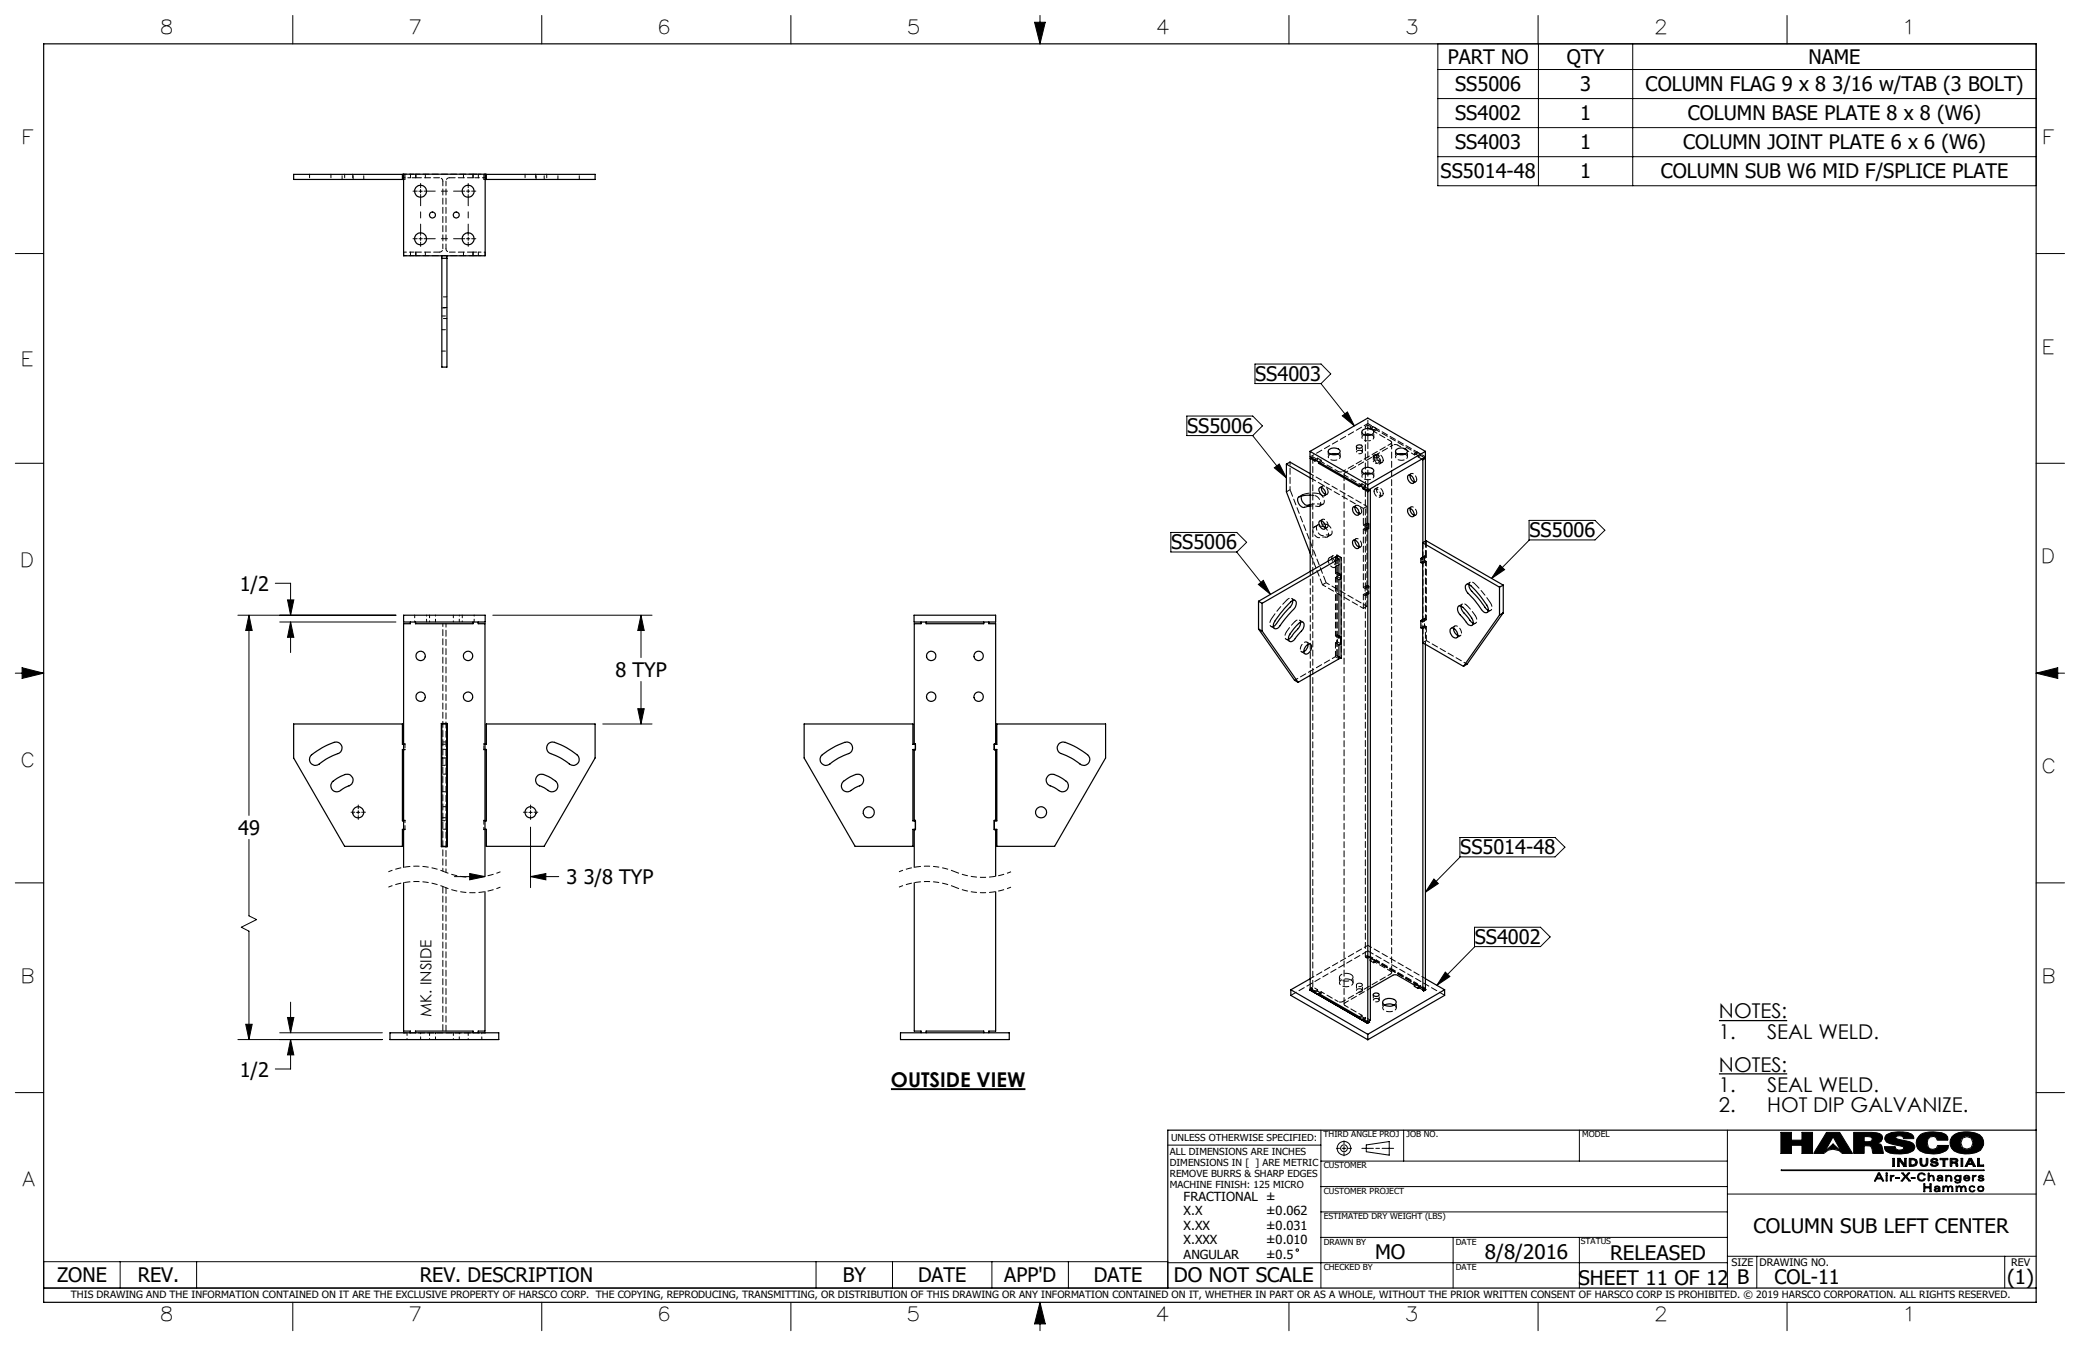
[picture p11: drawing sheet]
<svg xmlns="http://www.w3.org/2000/svg" width="432mm" height="279mm" viewBox="0 0 432 279" stroke-linecap="round" stroke-linejoin="round" font-family="sans-serif">
<g fill="none" stroke="#000" stroke-width=".21">
<path d="M60.8 3.2v5.9M112.5 3.2v5.9M164.2 3.2v5.9M214.8 4.6h2.2l-1.1 4.5zM215.9 3.2v5.9M267.6 3.2v5.9M298.5 9.1h124.2v29.5h-124.2zM298.5 14.4h124.2M319.3 3.2v5.9M319.4 9.1v29.5M338.9 9.1v29.5M371 3.2v5.9"/>
<path d="M87 39.7h.7M87.3 39.3v.7M298.5 20.5h124.2M298.5 26.5h124.2M298.5 32.5h124.2M3.2 52.6h5.9M422.7 52.6h5.9M260.5 75.6h13.7l2.1 2-2.1 2h-13.7zM274.2 79.7l7 8.7M3.2 96.2h5.9M246.4 86.4h13.7l2 2-2 2h-13.7zM260.1 90.5l7 8.7"/>
<path d="M264.5 97.1l1.1-.8 1.5 2.9zM278.7 86.3l1-.8 1.5 2.9zM422.7 96.2h5.9M243.1 110.5h13.7l2 2.1-2 2h-13.7zM256.8 114.6l6.9 8.8M311.4 117.3l.9 1-2.7 1.8zM317.4 108h13.7l2.1 2.1-2.1 2h-13.7zM317.4 112.1l-7.8 8M3.2 139.7h5.9M4.6 138.6l4.5 1.1-4.5 1.1zM49.4 127.7h32.8M51.7 127.7v41.6"/>
<path d="M51.7 127.7l.7 3.2h-1.4zM57.1 121.1h3.2v6.6M58.1 129.1h24.1M59.7 124.5h1.3l-.7 3.2zM60.3 129.1v6.4M60.3 129.1l.7 3.2h-1.3zM102.3 127.7h33.1M133.1 127.7l.6 3.2h-1.3zM133.1 127.7v8.8M261.2 121.3l1.1-.8 1.4 2.9zM422.7 139.7h5.9M422.7 139.7l4.5-1.1v2.2z"/>
<path d="M125.1 150.3h10.3M132.4 147.1h1.3l-.6 3.2zM133.1 141.5v8.8M51.7 174.2v15.9l1.6 .8-3.2 1.6 1.6 .8v22.5M74 168.6h.7M74.4 168.3v.7M109.8 168.6h.7M110.1 168.3v.7M110.1 171.7v12.6M303.1 173.8h19.7l2.1 2.1-2.1 2h-19.7zM303.1 177.9l-7.2 7.3M3.2 183.3h5.9"/>
<path d="M94.3 182h6.4M97.5 181.3l3.2 .7-3.2 .6zM110.1 182l3.2-.7v1.3zM110.1 182h5.9M297.7 182.5l.9 .9-2.7 1.8zM306.1 192.5h13.7l2 2-2 2h-13.7zM306.1 196.6l-7.8 7.9M422.7 183.3h5.9M49.4 215.8h30M51 212.6h1.4l-.7 3.2zM58.1 214.4h21.3M59.7 211.2h1.3l-.7 3.2z"/>
<path d="M60.3 208v6.4M60.3 215.8v6.1h-3.2M60.3 215.8l.7 3.2h-1.3zM300 201.8l1 .9-2.7 1.8zM3.2 226.8h5.9M242.4 237.7h31.8M274.2 234.6v32.8M277.4 238.4h.7M278.6 238.4h.8M279 236.8v.7M279 238v.8M279 239.3v.6"/>
<path d="M279.9 238.4h.7M282.7 238.4h2.4M283.6 237.7l4.8-.7v2.8l-4.8-.7zM285.6 238.4h.8M286.9 238.4h2.4M291.4 234.6v6.4M327.9 234.6v6.4M358.6 234.6v32.8M369.7 235.1h2.2v1.6h2.2v-1.6h2.2v4.3h-2.2v-1.7h-2.2v1.7h-2.2zM379.2 235.1h2.7l2.7 4.3h-2.2a2.5 2.5 0 0 0-3.8 0h-2.1zM380.5 236l1.7 3-1.7-1.5-1.7 1.5zM384.8 235.1h3.7l1.7 .2 .5 .4 .1 .6-.3 .7-.8 .3 .7 .2 .3 .4 .3 1.5h-2.2l-.2-1-.3-.5-.6-.1h-.7v1.6h-2.2z"/>
<path d="M387 235.9l1.4 .1a.51 .51 0 0 1 0 .9l-1.4 .1zM389.7 237.3h.1M391.6 235.6a6.4 6.4 0 0 1 5.3-.2l.3 .4 .1 .6h-2.1l-.1-.4a1.07 1.07 0 0 0-1.5 .1v.1a3 3 0 0 0 1.9 .6l1.6 .5 .4 .7-.3 .8a7.4 7.4 0 0 1-4.9 .6l-.8-.5-.3-.9h2.3v.4a1.01 1.01 0 0 0 1.7-.2l-.4-.3-3.1-.8-.4-.7zM398.5 235.7a5.3 5.3 0 0 1 5.5-.2l.3 .5 .1 .7h-2.2l-.3-.6-.5-.2-.7 .1-.5 .5-.1 .7 .2 1 .4 .3 .5 .1 .8-.2 .2-.6h2.3l-.1 .6a3.9 3.9 0 0 1-2.8 1.1 4.2 4.2 0 0 1-3.5-1.1 2.19 2.19 0 0 1 .4-2.7zM405.2 235.9a5.4 5.4 0 0 1 5.8-.4 2.09 2.09 0 0 1 .8 2.2l-.7 1.1a5.9 5.9 0 0 1-5.4 .1 2.08 2.08 0 0 1-.5-3zM407.4 236.3l.9-.4 .9 .4 .4 .9-.4 1-.9 .3-.9-.3-.3-1zM422.7 226.8h5.9M274.2 256.9h84.4M274.2 251.6h84.4M274.2 246.3h84.4M274.2 241h84.4M301.7 256.9v10.5"/>
<path d="M327.9 256.9v10.5M358.6 247.9h64.1M369.8 242.9h42.1v.1h-42.1zM389.9 243.5h.3l.9 1.6h-.3l-.2-.4h-1l-.2 .4h-.3zM390.1 243.7l.4 .8h-.8zM391.5 244h.3v1.1h-.3zM391.5 243.5h.3v.2h-.3zM392.4 244h.2v.2l.2-.2h.4v.2l-.5 .1-.1 .8h-.2zM392.6 244.2h.1M392.9 240.5h.4v1.6h-.4zM393.6 244.4h.7v.2h-.7zM393.9 240.5h.5l1 1.2v-1.2h.3v1.6h-.5l-.9-1.3v1.3h-.4z"/>
<path d="M394.3 240.8h.1M394.8 243.5h.3l.5 .6 .5-.6h.4l-.7 .7 .8 .9h-.3l-.7-.7-.6 .7h-.3l.7-.9zM396.3 240.5a1.61 1.61 0 0 1 1.7 .5v.3l-.1 .5-.8 .3h-.8zM396.7 240.7a.62 .62 0 0 1 .8 .2 .62 .62 0 0 1 0 .7l-.8 .2zM396.8 244.4h.7v.2h-.7zM398.3 243.7a.87 .87 0 0 1 1.4 .2l-1-.2-.3 .2-.1 .4 .2 .5 .5 .2 .4-.3h.3l-.3 .4-.4 .1-.5-.1-.4-.3-.1-.5zM398.6 240.5h.4v1l.1 .3 .3 .1 .3-.1 .2-.4v-.9h.3v.9l-.2 .5a.93 .93 0 0 1-1.4-.4zM399.4 245.7h.2v.6h1v-.6h.3v1.7h-.3v-.8h-1v.8h-.2zM400.3 243.5h.2v.7l.5-.3a.79 .79 0 0 1 .4 1.2h-.1a.87 .87 0 0 0-.3-1 .85 .85 0 0 0-.5 1h-.2zM400.5 244.2h.1M400.9 240.7l.5-.3 .7 .1 .2 .4h-.4l-.1-.2h-.3l-.3 .2 .2 .2 .8 .2 .2 .4-.1 .2-.6 .2-.7-.1-.2-.4h.3l.4 .3 .5-.1v-.2l-1-.3-.2-.2zM401.7 246.3a.67 .67 0 0 1 1 .3v.7h-.2v-.1l-.7 .2-.2-.2v-.3l.1-.2 .8-.1-.1-.2-.3-.1-.5 .2z"/>
<path d="M402.4 244.7l.7-.1-.1 .3-.2 .1h-.3zM402.5 246.8h.1M402.5 246.8l-.8 .2 .2 .2h.3l.2-.1 .1-.3M402.5 247.2h.1M402.8 240.5h1.6v.2h-.6v1.4h-.4v-1.4h-.6zM403.1 244.6h.1M403.1 244.4l-.1-.2-.3-.1-.5 .2v-.2l.6-.2 .4 .2 .1 1h-.2v-.1M403.1 244.4l-.8 .1-.2 .3 .3 .3 .3 .1 .4-.2M403.1 244.4h.1M403.1 245h.1M403.5 246.4v-.2h-.2v1.1h.2l.1-.8 .4-.2 .3 .4v.6h.2l.1-.8 .3-.2 .3 .4v.6h.2l-.1-1-.5-.1-.3 .3M403.5 246.4l.5-.3 .4 .4"/>
<path d="M403.5 246.4h.1M403.9 244h.2v.2l.4-.3 .5 .2 .2 .4v.6h-.2l-.2-.9-.2-.1-.3 .1-.2 .9h-.2zM404.1 244.2h.1M404.4 246.5h.1M404.8 240.5a1.96 1.96 0 0 1 1.6 .2l-.1 .5-.3 .1 .4 .2 .1 .6h-.4a.61 .61 0 0 0-.7-.7h-.2v.7h-.4zM405.2 240.7l.8 .1v.3l-.8 .1zM405.9 244.1l.5-.2 .5 .3v-.2h.2v1l-.2 .5-.5 .1-.5-.1-.1-.3 .8 .2 .2-.1 .1-.4-.5 .2-.5-.2-.2-.4zM406 241.3h.1M406.1 244.2l.3-.1 .4 .1 .1 .3-.1 .3-.4 .2-.3-.2-.1-.3zM406.3 246.4v-.2h-.3l.1 1.1h.2l.1-.8 .3-.2 .3 .4v.6h.2l.1-.8 .4-.2 .3 .4v.6h.2l-.2-1-.4-.1-.4 .3M406.3 246.4l.4-.3 .5 .4M406.3 246.4h.1"/>
<path d="M407.1 240.5h.4v1.6h-.4zM407.2 246.5h.1M407.9 244.1l.4-.2 .5 .2 .1 .5h-1.1l.2 .3 .3 .1 .6-.2-.1 .2-.7 .1-.4-.2v-.6zM408 244.2l.3-.1 .4 .4h-.8zM408.8 240.5h.5l.8 1.6h-.5l-.1-.4h-1l-.2 .4h-.3zM408.9 246.3l.5-.2 .4 .1 .2 .3-.8-.2-.2 .2-.1 .3 .2 .4 .3 .1 .6-.2-.2 .2-.7 .1-.3-.3zM409 240.8l.3 .7h-.6zM409.5 244h.2v.2l.5-.2v.2l-.4 .1-.1 .8h-.2zM409.7 244.2h.1M410.5 240.5h.4v1.3h.9v.3h-1.3zM410.7 246.3l.5-.1 .5 .1 .2 .5-.2 .4-.5 .2-.5-.2-.2-.4zM410.7 244.2a.74 .74 0 0 1 1.1-.1v.2l-.5-.2-.4 .2 .7 .2 .3 .3a.76 .76 0 0 1-1.1 .3l-.2-.3 .8 .2 .2-.2a.87 .87 0 0 1-.9-.6z"/>
<path d="M410.8 246.5l.4-.2 .4 .2 .1 .3-.1 .3-.4 .1-.4-.1-.1-.3zM9.1 261.9h233.3v5.5h-233.3zM24.9 261.9v5.5M40.8 261.9v5.5M60.8 270.3v5.9M112.5 270.3v5.9M164.2 270.3v5.9M169.4 261.9v5.5M185.3 261.9v5.5M205.9 261.9v5.5M215.9 270.3v5.9M215.9 270.3l1.1 4.5h-2.2z"/>
<path d="M221.8 261.9v5.5M242.4 262.1h116.2M267.6 270.3v5.9M319.3 270.3v5.9M358.6 260.8h64.1M364.7 260.8v6.6M371 270.3v5.9M416.2 260.8v6.6"/>
<circle cx="279" cy="238.4" r=".71"/>
<circle cx="279" cy="238.4" r="1.41"/>
<circle cx="269.3" cy="259.5" r=".25"/>
</g>
<g fill="none" stroke="#000" stroke-width=".25">
<path d="M9.1 9.1h413.6v261.2h-413.6zM83.5 36.2v1.1M83.8 36.2v16.9h16.9v-16.9M83.8 37.3h-22.8v-1.1h62.5v1.1h-22.8M101 36.2v1.1M91.7 53.1v23.1h1.1v-23.1M91.7 53.6h1.1M267.1 96.3v5.8l4.9 12.8M267.1 96.3l4.9 2.9M267.1 96.3l.7-.4 4.2 2.4M272 93.7v1.2l12 6.9M272 93.7l12 6.9"/>
<path d="M272 93.7l12-6.9 11.9 6.9M272 95.1l1 .6v-.3M272 95.1v23.5M272.2 95l-.2 .1M273.7 95.9v.3M273.7 96.2l8.5 4.8v-.2M274 96l-.3 .2M275.9 93.3a1.62 1.62 0 0 1 2.3 .4 1.42 1.42 0 0 1-2.5 0zM276.2 94.3l.4-.1 1.1 .1M281.7 92.5a.67 .67 0 0 1 1.1 .3 .69 .69 0 0 1-1.2-.2zM282.9 89.3a1.58 1.58 0 0 1 2.3 .3 1.43 1.43 0 0 1-2.5 .2zM282.9 97.4a1.58 1.58 0 0 1 2.3 .3 1.46 1.46 0 0 1-2.3 .4l-.2-.4z"/>
<path d="M283.2 98.3l.6-.1 .9 .1M283.2 90.2l.6-.1 .9 .1M283.4 90.2v.1M285.1 94.6a.68 .68 0 0 1 1.2 .2 .69 .69 0 0 1-1.2-.2zM289.9 93.3a1.62 1.62 0 0 1 2.3 .4 1.42 1.42 0 0 1-2.5 0zM290.2 94.3l.4-.1 1 .1M292.3 98.7a1.07 1.07 0 0 1 1.2 1.5 .75 .75 0 0 1-1.2-.6l-.1-.4zM292.7 98.6a1.46 1.46 0 0 0 .8 1.4M295.1 95.3l.3 .1M295.4 95.4l-.1 20.7-.3-.2M295.7 95l.2 .1M295.9 95.1l-.5 .3"/>
<path d="M295.9 93.7v1.2l-11.9 6.9M295.9 95.1v17.3M295.9 93.7l-11.9 6.9M270.2 103a1.55 1.55 0 0 0 1.3 1.9l.5-.2M272 102.8a3.7 3.7 0 0 0-2.6 .6 1.57 1.57 0 0 0 1.4 1.9l1.2-.2M273.9 108.2a.92 .92 0 0 1 1.3 1 .52 .52 0 0 1-.4 .7 .52 .52 0 0 1-.6-.4 1.15 1.15 0 0 1-.3-1.3zM274 101.2a1.14 1.14 0 0 1 1.2 1.4 .57 .57 0 0 1-.6 .3 .57 .57 0 0 1-.5-.5 .91 .91 0 0 1-.1-1.2zM274.3 101.2a1.48 1.48 0 0 0 .9 1.4M274.3 108.1a1.48 1.48 0 0 0 .9 1.4M277.5 115.8v-.5l.9 .5v20.9l-.4-.3M278 116l-.8-.4-15.9 9.2M278 116l-16 9.2"/>
<path d="M278 116v3.5l.3-.2M278 119.1l.3 .2M278.3 119.3v.8l-.3 .2v12.1l.3-.2M280.8 105.3a.92 .92 0 0 1 1.3 1 .51 .51 0 0 1-.3 .7 .51 .51 0 0 1-.6-.4 1.27 1.27 0 0 1-.4-1.3zM280.9 112.2a1.11 1.11 0 0 1 1.2 1.3 .57 .57 0 0 1-.6 .4 .57 .57 0 0 1-.5-.5 1.04 1.04 0 0 1-.1-1.2zM281.3 105.2v.1a1.57 1.57 0 0 0 .8 1.3M281.3 112.1a1.46 1.46 0 0 0 .8 1.5M283 101.2v.3M283 101.5l1 .6M283.2 101.3l-.2 .2M284 100.6v1.2M284 102.1v110"/>
<path d="M284.2 101.6l.3 .1M284.5 101.7l-.5 .4M284.5 101.7v110.1l-.5 .3M292.3 105.6a1.07 1.07 0 0 1 1.2 1.5 .75 .75 0 0 1-1.2-.6l-.1-.3zM292.7 105.5a1.46 1.46 0 0 0 .8 1.5M295 115.9v.9l.3 .2v12.1l-.3-.2M295.2 115.8h.1M295.2 115.7l-.2 .2M83.8 127.7h16.9v1.4h-16.9zM85.2 129.1v.4h-1.4v50.6M86.3 129.1v.4h11.9v-.4M99.3 129.1v.4h1.4v52.4"/>
<path d="M189.8 127.7h16.9v1.4h-16.9zM191.2 129.1v.4h-1.4v25M192.3 129.1v.4h11.9v-.4M205.3 129.1v.4h1.4v25M261.3 130.6l.7 .4M261.3 124.8v5.8M261.3 124.8l.7 .4M261.3 130.6l7.4 10.6 .8 .4M262 125.2v5.8M262 131l7.5 10.6M267.5 125.4l.5-.5a.63 .63 0 0 1 .9-.3 .63 .63 0 0 1 .2 1l-.4 .8-2.6 3a1.49 1.49 0 0 1-1.4 1.1 1.06 1.06 0 0 1 0-1.6l1.1-1.6zM268.4 124.6a2.09 2.09 0 0 1-1 1.8l-2.7 3.4-.4 .2"/>
<path d="M269.6 129.4a.63 .63 0 0 1 .9-.2 .63 .63 0 0 1 .2 .9l-.3 .6-1.2 1.4a1.25 1.25 0 0 1-1.6 1 1.75 1.75 0 0 1 .6-2.1zM270 129.2a3.2 3.2 0 0 1-1.4 2.3l-.6 .8-.5 .4M271.4 133.8a.59 .59 0 0 1 .8 .1 .59 .59 0 0 1 0 .8 1.06 1.06 0 0 1-1.4 .9 1.5 1.5 0 0 1 .6-1.8zM271.5 133.8a1.89 1.89 0 0 1-.8 1.5M278 132l.3 .2M278.3 132.2v1.5l-.3 .2v2.9l-8.5 4.8M295 128.9v1.4l.3 .2 .1 75M295.2 128.8h.1M295.2 128.7l-.2 .2M295.3 133.4l8.5 4.9M295.9 133.7v71.5l-.5 .3M301.1 130.5a.88 .88 0 0 1 1.3 .6 .74 .74 0 0 1 .3 .8 .74 .74 0 0 1-.7 .5 1.57 1.57 0 0 1-.9-1.9z"/>
<path d="M301.8 130.4a1.71 1.71 0 0 0 .8 1.5M302.7 125.9a.88 .88 0 0 1 1.3 .4l.9 1.1a2.12 2.12 0 0 1 .8 2.3 1.05 1.05 0 0 1-1.4-.7l-.6-.8a1.96 1.96 0 0 1-1-2.3zM303.3 125.8a2.99 2.99 0 0 0 1.3 2.2l.8 1.1 .4 .3M304.3 121.4l.6-.1a14.7 14.7 0 0 1 4.1 5.1 .61 .61 0 0 1-.4 .8 .61 .61 0 0 1-.8-.3l-2.3-3a2.96 2.96 0 0 1-1.3-2.1zM304.9 121.3a2.79 2.79 0 0 0 1.4 2.2l2.1 2.8 .6 .4M311.3 121.9v5.8M311.3 127.7l-7.5 10.6M312.1 127.2l-.8 .5M312.1 121.5l-.8 .4M312.1 121.5v5.7M312.1 121.5l-16-9.2-.8 .4 16 9.2M312.1 127.2l-7.5 10.7-.8 .4"/>
<path d="M64.5 156.8a13.6 13.6 0 0 1 5.3-2.8 1.23 1.23 0 0 1 1.2 1.1 1.23 1.23 0 0 1-.8 1.3 15.9 15.9 0 0 0-4.3 2.4 1.25 1.25 0 0 1-1.4-.5 1.25 1.25 0 0 1 0-1.5zM83.8 154.5h-.3v-4.2h-22.5v7l10.5 18.4h12v-3.5h.3M83.8 155.6h-.3v14.8h.3M91.6 150.2h1.3v25.6h-1.3zM91.7 150.3h1.1v25.4h-1.1zM91.7 157.3h1.1M100.7 154.5h.3v-4.2h22.5v7l-10.5 18.4h-12v-3.5h-.3M100.7 155.6h.3v14.8h-.3M113.8 154.4l.6-.3a10.6 10.6 0 0 1 5.4 2.6 1.29 1.29 0 0 1-.1 1.9 1.29 1.29 0 0 1-1.9-.3 13.7 13.7 0 0 0-3.7-1.9 1.25 1.25 0 0 1-.3-2zM170.5 156.8a13.6 13.6 0 0 1 5.3-2.8 1.24 1.24 0 0 1 1.2 1.1 1.24 1.24 0 0 1-.8 1.3 16.9 16.9 0 0 0-4.4 2.4 1.24 1.24 0 0 1-1.3-.5 1.24 1.24 0 0 1 0-1.5zM189.8 154.4h.2v1.2h-.2M189.8 155.6v14.8"/>
<path d="M190 154.5h-.5v-4.2h-22.6v7l10.6 18.4h12v-3.5h.5M190 155.6h-.5v14.8h.5M206.4 154.5h.5v-4.2h22.6v7l-10.6 18.4h-12v-3.5h-.5M206.4 155.6h.5v14.8h-.5M206.7 154.4h-.3v1.2h.3M206.7 155.6v14.8M219.9 154.4l.6-.3a10.3 10.3 0 0 1 4.7 2.2 1.34 1.34 0 0 1 1 1 1.34 1.34 0 0 1-.5 1.3 1.46 1.46 0 0 1-1.9-.3 13.7 13.7 0 0 0-3.7-1.9 1.27 1.27 0 0 1-.2-2zM272 140.2v65l1 .5v.4l.7 .4M69 162.3l1-.8a3.7 3.7 0 0 1 2.6-.7 1.33 1.33 0 0 1 .6 1.5 1.33 1.33 0 0 1-1.2 1l-.7 .4a1.66 1.66 0 0 1-2.3 .3 1.29 1.29 0 0 1 0-1.7zM111.5 161.1a1.53 1.53 0 0 1 2-.1l.3 .2a3.5 3.5 0 0 1 2 1.7 1.25 1.25 0 0 1-.7 1.4 1.25 1.25 0 0 1-1.5-.4l-.6-.4a2.15 2.15 0 0 1-1.8-1.4l.1-.7zM175.1 162.2l.9-.7a3.5 3.5 0 0 1 2.5-.7 1.32 1.32 0 0 1 .8 1.5 1.32 1.32 0 0 1-1.3 1l-.7 .4a1.66 1.66 0 0 1-2.3 .3 1.25 1.25 0 0 1 .1-1.8zM189.8 170.3h.2v1.9h-.2"/>
<path d="M189.8 172.2v7.9M206.7 172.2v9.7M206.7 170.3h-.3v1.9h.3M217.6 161.1a1.53 1.53 0 0 1 1.9-.1l.3 .2a4.2 4.2 0 0 1 1.9 1.5 1.29 1.29 0 0 1-.7 1.6 1.29 1.29 0 0 1-1.6-.5l-.7-.4a1.71 1.71 0 0 1-1.5-1.5zM83.8 183.2v30.8h1.4v.4M100.7 185.1v28.9h-1.4v.4M189.8 183.2v30.8h1.4v.4M206.7 185.1v28.9h-1.4v.4M81 214.4h22.5v1.4h-22.5zM86.3 214.4v-.4h11.9v.4M186.9 214.4h22.6v1.4h-22.6zM192.3 214.4v-.4h11.9v.4"/>
<path d="M268 205.5l16 9.2M268 205.5v1.1l16 9.2M271.9 205.5l.3-.2-.3 .2 12 6.9 .4-.2M272 203.2l-4 2.3M272 205.5h.1M272 205.5l11.9 6.9M272.3 205.4l-.3 .1M273.7 206.5v-.3l8.5 4.9v.2l.8 .5M274 206.3l-.3 .2M283 211.8v-.3l1 .6M283.2 211.7l-.2 .1M284 214.7v1.1"/>
<path d="M284.3 212.1v.1M284.3 212.1l-.4 .3M284.3 212.2l-.4 .2M284.3 212.2h.1M284.5 205.1l4.7-2.7 .4-.1 .4 .1 3.6 2.1v.3l.8 .4M285.1 206.4a.67 .67 0 0 1 .6-.3 .67 .67 0 0 1 .6 .5 .68 .68 0 0 1-.7 .3 .68 .68 0 0 1-.5-.5zM287.2 207.7a1.84 1.84 0 0 1 2.6 .3 1.36 1.36 0 0 1-1.9 .8 .74 .74 0 0 1-.7-.3 .74 .74 0 0 1 0-.8zM287.4 208.6h.1a2.16 2.16 0 0 1 1.9 0M294.4 205.2v-.3l1 .6M294.6 205l-.2 .2M295.7 205.3l.2 .1M295.9 205.4l-.4 .2 .5-.2-.3-.1 .2 .2"/>
<path d="M295.9 205.4l-.4 .3M295.9 203.2l4 2.3M299.9 205.5l-15.9 9.2M299.9 205.5v1.1l-15.9 9.2M422.7 234.6h-180.3v32.8M9.1 267.4h413.6"/>
<circle cx="87.3" cy="39.7" r="1.23"/>
<circle cx="97.2" cy="39.7" r="1.23"/>
<circle cx="87.3" cy="49.6" r="1.23"/>
<circle cx="89.8" cy="44.6" r=".61"/>
<circle cx="94.7" cy="44.6" r=".61"/>
<circle cx="97.2" cy="49.6" r="1.23"/>
<circle cx="87.3" cy="136.2" r=".98"/>
<circle cx="97.1" cy="136.2" r=".98"/>
<circle cx="193.3" cy="136.2" r=".98"/>
<circle cx="203.2" cy="136.2" r=".98"/>
<circle cx="87.3" cy="144.6" r=".98"/>
<circle cx="97.1" cy="144.6" r=".98"/>
<circle cx="193.3" cy="144.6" r=".98"/>
<circle cx="203.2" cy="144.6" r=".98"/>
<circle cx="74.4" cy="168.6" r="1.16"/>
<circle cx="110.1" cy="168.6" r="1.16"/>
<circle cx="180.3" cy="168.6" r="1.16"/>
<circle cx="216.1" cy="168.6" r="1.15"/>
</g>
<path d="M215.9 270.3l-1.1 4.5h2.2zM214.8 4.6h2.2l-1.1 4.5zM4.6 138.6l4.5 1.1-4.5 1.1zM422.7 139.7l4.5-1.1v2.2zM369.7 235.1v4.3h2.2v-1.7h2.2v1.7h2.2v-4.3h-2.2v1.6h-2.2v-1.6zM387 235.9l1.4 .1 .3 .6-.5 .4h-1.2zM384.8 235.1v4.3h2.2v-1.6l1.4 .1 .4 1.5h2.2l-.4-1.7-.4-.3-.5-.1a1.15 1.15 0 0 0 1.1-1.2 1.41 1.41 0 0 0-1.7-1zM391.6 235.6a1.12 1.12 0 0 0-.2 1.2 1.12 1.12 0 0 0 1.1 .7l1.8 .3a.72 .72 0 0 1 .9 .5 1.03 1.03 0 0 1-1.7-.1v-.2h-2.3a1.46 1.46 0 0 0 1.7 1.5 7.2 7.2 0 0 0 4.2-.6 1.1 1.1 0 0 0 .3-1.2 1.1 1.1 0 0 0-1-.7l-2.1-.5a.58 .58 0 0 1-.7-.5l.4-.2h.6l.5 .2 .1 .4h2.1v-.2a1.62 1.62 0 0 0-1.8-1.2 6.2 6.2 0 0 0-3.9 .6zM398.3 235.9a2.19 2.19 0 0 0-.3 2.3 2.19 2.19 0 0 0 2 1.2 4.7 4.7 0 0 0 4.3-.9l.2-.7h-2.3a1.07 1.07 0 0 1-1.7 .6 1.38 1.38 0 0 1-.4-1.6 1.38 1.38 0 0 1 1.5-.9l.4 .3 .2 .5h2.2v-.5a1.37 1.37 0 0 0-1.6-1.1 6 6 0 0 0-4.3 .6zM407 237.2a1.3 1.3 0 0 1 2.6 0 1.3 1.3 0 0 1-2.6 0zM405.5 235.7a2.15 2.15 0 0 0-.6 2.3 2.15 2.15 0 0 0 2 1.4 5.7 5.7 0 0 0 4.4-.7 2.15 2.15 0 0 0 .3-2.3 2.15 2.15 0 0 0-1.8-1.3l-1.2-.2a4.6 4.6 0 0 0-3.1 .8zM379.2 235.1l-2.7 4.3h2.1a2.5 2.5 0 0 1 3.8 0h2.2l-2.7-4.3zM380.5 236l1.7 3-1.7-1.5-1.7 1.5zM392.9 240.5v1.6h.4v-1.6zM393.9 240.5v1.6h.4v-1.3l.9 1.3h.5v-1.6h-.3v1.2l-1-1.2zM396.7 240.7h.5l.4 .2 .1 .5-.3 .4h-.7zM396.3 240.5v1.6h.9a.83 .83 0 0 0 .8-.9 .83 .83 0 0 0-.9-.7zM398.6 240.5v1.1a.86 .86 0 0 0 .9 .5 .86 .86 0 0 0 .7-.7v-.9h-.3l-.1 1.2-.3 .2-.4-.1-.1-1.3zM400.9 240.7l-.1 .1a.53 .53 0 0 0 .6 .6l.4 .1a.27 .27 0 0 1 .1 .4 .27 .27 0 0 1-.4 0l-.4-.3h-.3a.86 .86 0 0 0 .8 .5 .86 .86 0 0 0 .8-.6l-.3-.3-.7-.1a.29 .29 0 0 1 0-.5 .29 .29 0 0 1 .4 .2l.1 .1h.4a.84 .84 0 0 0-1.4-.2zM402.8 240.5v.2h.6v1.4h.4v-1.4h.6v-.2zM405.2 240.7l.8 .1a.25 .25 0 0 1 0 .3 .25 .25 0 0 1-.3 .1h-.5zM404.8 240.5v1.6h.4v-.7l.7 .1 .2 .6h.4l-.1-.6-.4-.2 .4-.2v-.4l-.5-.2zM407.1 240.5v1.6h.4v-1.6zM409 240.8l.3 .7h-.6zM408.8 240.5l-.8 1.6h.3l.2-.4h1l.1 .4h.5l-.8-1.6zM410.5 240.5v1.6h1.3v-.3h-.9v-1.3zM390.1 243.7l.4 .8h-.8zM389.9 243.5l-.8 1.6h.3l.2-.4h1l.2 .4h.3l-.9-1.6zM391.5 243.5v.2h.3v-.2zM369.8 242.9v.1h42.1v-.1zM391.5 244v1.1h.3v-1.1zM392.4 244v1.1h.2l.1-.7 .5-.2v-.2h-.3l-.3 .2v-.2zM393.6 244.4v.2h.7v-.2zM394.8 243.5l.6 .7-.7 .9h.3l.6-.7 .7 .7h.3l-.8-.9 .7-.7h-.4l-.5 .6-.5-.6zM396.8 244.4v.2h.7v-.2zM398.3 243.6l-.3 .8a.87 .87 0 0 0 .7 .8 .87 .87 0 0 0 1-.5h-.3l-.2 .3h-.3a.67 .67 0 0 1-.6-.9 .67 .67 0 0 1 1.1-.2h.3a.86 .86 0 0 0-1.4-.3zM400.3 243.5v1.6h.2v-.7l.4-.3 .4 .2v.8h.2v-.9l-.6-.3-.4 .3v-.7zM402.4 244.7l.3-.1a.23 .23 0 0 1 .4 .1 .23 .23 0 0 1-.2 .3h-.3a.22 .22 0 0 1-.2-.1 .22 .22 0 0 1 0-.2zM402.3 244.1l-.1 .2 .3-.2 .4 .1a.2 .2 0 0 1 .1 .3 .2 .2 0 0 1-.3-.1l-.5 .1-.1 .5 .3 .2 .7-.2v.1h.2l-.1-1-.3-.2zM403.9 244v1.1h.2v-.6l.3-.4 .5 .1 .1 .9h.2l-.1-1-.6-.2-.4 .3v-.2zM406 244.1l-.1 .1a.6 .6 0 0 0 .1 .8 .6 .6 0 0 0 .9-.1l-.1 .4-.2 .1h-.4l-.2-.2-.2 .1 .4 .3 .8-.2 .1-.3v-1.1h-.2v.2a.7 .7 0 0 0-.9-.1zM406 244.5a.45 .45 0 0 1 .9 0 .45 .45 0 0 1-.9 0zM408 244.2l.5-.1 .2 .4h-.8zM407.8 244.1l-.2 .6a.67 .67 0 0 0 .6 .5 .67 .67 0 0 0 .7-.4l-.8 .2-.3-.4h1.1a.67 .67 0 0 0-.4-.6 .67 .67 0 0 0-.7 .1zM409.5 244v1.1h.2v-.7l.5-.2v-.2h-.3l-.2 .2v-.2zM410.8 244.1a.38 .38 0 0 0 0 .4 .38 .38 0 0 0 .4 .2h.2a.21 .21 0 0 1 .2 .3 .21 .21 0 0 1-.4 0l-.6-.2 .2 .3 .5 .1a.37 .37 0 0 0 .5-.2 .37 .37 0 0 0-.2-.5l-.4-.1a.21 .21 0 0 1-.2-.3 .21 .21 0 0 1 .3 0l.5 .2-.4-.4zM399.4 245.7v1.7h.2v-.8h1v.8h.3v-1.7h-.3v.6h-1v-.6zM401.8 246.9l.4-.1a.24 .24 0 0 1 .3 .3 .24 .24 0 0 1-.4 .1l-.3-.1zM401.7 246.3l-.1 .2 .5-.2 .3 .1a.23 .23 0 0 1 0 .3 .23 .23 0 0 1-.3 0 .41 .41 0 0 0-.6 .4 .41 .41 0 0 0 .7 .3l.3-.2v.1h.2v-.9l-.3-.2zM409 246.2l-.2 .3v.5l.4 .4h.6l.2-.3-.5 .2-.3-.1-.3-.3 .1-.4 .5-.2 .5 .2a.62 .62 0 0 0-1-.3zM410.7 246.7a.5 .5 0 0 1 1 0 .5 .5 0 0 1-1 0zM410.5 246.8a.65 .65 0 0 0 1.3 0 .65 .65 0 0 0-1.3 0zM403.3 246.2h.2v.2l.5-.3 .4 .4 .4-.3h.4l.2 .3v.8h-.2v-.8l-.2-.2-.5 .3v.7h-.2v-.7l-.3-.3-.4 .2-.1 .8h-.2zM406 246.2h.3v.2l.5-.3 .4 .4 .3-.3h.5l.2 .4v.7h-.2v-.7l-.3-.3-.4 .2-.1 .8h-.2v-.7l-.3-.3-.4 .3v.7h-.2z" fill-rule="evenodd" fill="#000"/>
<path d="M185 226.1h27.9" fill="none" stroke="#000" stroke-width=".4"/>
<path d="M356.8 211.9h14.2M356.8 222.9h14.2" fill="none" stroke="#000" stroke-width=".26"/>
<path d="M92.3 184.1a15.1 15.1 0 0 0-11.7 0M92.3 181a15.1 15.1 0 0 0-11.7 0M103.9 184.1a15.1 15.1 0 0 1-11.6 0M103.9 181a15.1 15.1 0 0 1-11.6 0M198.3 184.1a15.1 15.1 0 0 0-11.7 0M198.3 181a15.1 15.1 0 0 0-11.7 0M209.9 184.1a15.1 15.1 0 0 1-11.6 0M209.9 181a15.1 15.1 0 0 1-11.6 0" fill="none" stroke="#000" stroke-width=".21" stroke-dasharray="1.3 .6" stroke-dashoffset=".4" stroke-linecap="butt"/>
<g fill="none" stroke="#000" stroke-width=".21" stroke-dasharray="15.2 1.3 1.3 1.3">
<path d="M86.6 39.7h-.9M87.3 39v-.9M97.2 39.7h.4M97.2 39.7v-.4M97.2 39.7h-.4M97.2 39.7v.3M97.2 39v-.9M97.9 39.7h.9M86.6 49.6h-.9M87.3 49.6h.4M87.3 49.6v-.4M87.3 49.6h-.3"/>
<path d="M87.3 49.6v.3M87.3 50.3v.8M97.2 49.6h.4M97.2 49.6v-.4M97.2 49.6h-.4M97.2 49.6v.3M97.2 50.3v.8M97.9 49.6h.9M73.7 168.6h-.8M74.4 167.9v-.8M74.4 169.3v.8M75.1 168.6h.8"/>
<path d="M109.4 168.6h-.8M110.1 167.9v-.8M110.1 169.3v.8M110.9 168.6h.7"/>
</g>
<path d="M88 39.7h8.5M87.3 40.4v8.4M88 49.6h8.5M97.2 40.4v8.4" fill="none" stroke="#000" stroke-width=".21" stroke-dasharray="15.2 1.3 1.3 1.3" stroke-dashoffset="12.9"/>
<path d="M51.7 127.7l.7 3.2h-1.4zM51 212.6h1.4l-.7 3.2zM110.1 182l3.2-.7v1.3zM97.5 181.3l3.2 .7-3.2 .6zM132.4 147.1h1.3l-.6 3.2zM133.1 127.7l.6 3.2h-1.3zM60.3 129.1l.7 3.2h-1.3zM59.7 124.5h1.3l-.7 3.2zM59.7 211.2h1.3l-.7 3.2zM60.3 215.8l.7 3.2h-1.3zM278.7 86.3l1-.8 1.5 2.9zM264.5 97.1l1.1-.8 1.5 2.9zM261.2 121.3l1.1-.8 1.4 2.9zM311.4 117.3l.9 1-2.7 1.8zM300 201.8l1 .9-2.7 1.8zM297.7 182.5l.9 .9-2.7 1.8z" fill="#000"/>
<g fill="none" stroke="#000" stroke-width=".21" stroke-dasharray="1.3 .6" stroke-dashoffset=".5">
<path d="M64.3 36.2v1M68.7 36.2v1M71 37.2v-1M71.5 36.2v1M73.2 36.2v1M73.3 37.2v-1M75.5 37.2v-1M85.2 36.2h1.1M86.3 36.9h-1.1M98.2 36.2h1.1M99.3 36.9h-1.1M109 36.2v1"/>
<path d="M111.2 36.2v1M111.3 37.2v-1M113 37.2v-1M113.5 36.2v1M115.8 37.2v-1M120.3 37.2v-1M85.2 52.3h1.1M85.2 53.1h1.1M98.2 53.1h1.1M98.2 52.3h1.1M91.7 65.6h1.1M91.7 72.9h1.1"/>
<path d="M91.7 68.4h1.1M91.7 63.9h1.1M92.8 66.1h-1.1M92.8 63.8h-1.1M92.8 61.6h-1.1M272 98.3l11.8 6.8M274.3 95.8l3.5 2.1M277.8 97.9l.5 .1 .5-.1M279.2 98.7l3.5 2M285.7 89.2l8.5 4.9M288.7 91.6l-3.5-2.1M290.1 92.4l-.4-.1-.5 .1"/>
<path d="M293.7 94.4l-3.6-2M272 102.8l1 .1M278.4 115.7l-.8-.5M283.6 109v1M284.1 108.7v1M295.2 116.7v-.9M295.7 116.4v-1M92.6 129.4v51.7M264.4 130a.6 .6 0 0 1-.7-.2 .6 .6 0 0 1 0-.7l.2-.6M267.5 132.7a.6 .6 0 0 1-.7-.2 .6 .6 0 0 1 0-.7l.3-.6M277.2 136.3l-8.4 4.9M283 126.3l-8.5-4.9"/>
<path d="M283.8 125.9l-8.5-4.9M296.1 133l8.5 4.9M305.8 129.3a.6 .6 0 0 0 .8-.1 .6 .6 0 0 0 0-.8l-.3-.6M309 126.7a.6 .6 0 0 0 .7-.2 .6 .6 0 0 0 0-.7l-.3-.7M84.1 154.5v1M91.7 154.5h1.1M91.7 158.9h1.1M92.8 155.5h-1.1M92.8 154h-1.1M100.4 155.5v-1M91.7 170.4h1.1M91.7 164.3h1.1"/>
<path d="M91.7 169.7h1.1M92.8 172.1h-1.1M92.8 160.7h-1.1M92.8 167.5h-1.1M284 198.6l11.9 6.8M285.2 199.6l3.5 2M277.8 207.9l-3.5-2M278.8 207.9l-.5 .1-.5-.1M279.2 208.2l5.3-3.1M282.7 210.8l-3.5-2.1M294.2 204.2l-8.5-4.9M295.7 205.3l-11.7-6.8"/>
</g>
<g fill="none" stroke="#000" stroke-width=".21" stroke-dasharray="1.3 .6" stroke-dashoffset=".7">
<path d="M83.8 36.2h1.4M85.2 36.9h-1.4M99.3 36.2h1.4M100.7 36.9h-1.4M83.8 53.1h1.4M83.8 52.3h1.4M99.3 53.1h1.4M99.3 52.3h1.4M86.1 127.7v1.4M88.6 129.1v-1.4M89.2 127.7v1.4M90.4 129.1v-1.4"/>
<path d="M91.9 129.4v51.4M94.1 127.7v1.4M95.3 129.1v-1.4M96 127.7v1.4M98.4 129.1v-1.4M277.6 133.2v-1.4M278.4 136.6v-20.9M283.4 122.2v1.4M284.1 123.2v-1.5M295.7 128.4v1.5M295.9 130.1v3.6M83.8 214.4h16.9"/>
<path d="M84.5 214.4v1.4M87.3 215.8v-1.4M89.2 214.4v1.4M90.4 215.8v-1.4M94.1 214.4v1.4M95.3 215.8v-1.4M97.2 214.4v1.4M100 215.8v-1.4"/>
</g>
<g fill="none" stroke="#000" stroke-width=".21" stroke-dasharray="1.3 .6">
<path d="M83.8 36.2h.1M84.1 36.9v.3M84.1 37.2h-.3M100.4 37.2v-.3M100.4 37.2h.3M100.7 36.2h.1M91.6 53v.1M91.7 53.1h.1M92.8 53.1h.1M92.9 53v.1M272 99.2l11 6.3M272.5 94.8l-.3 .2"/>
<path d="M273 95.4h.1M273.5 95.1l-.5 .3M273.5 95.4v-.3M273.5 95.4l-.5 .3M273.8 95.8v.1M274.3 95.8l-.3 .2M274.3 95.5l-.5 .3M274.3 95.5v.3M277.9 94.3h-.2M282.7 93.6a.64 .64 0 0 0-1.1 .3 .67 .67 0 0 0 .7 .3 .67 .67 0 0 0 .5-.5l-.1-.1M284 88.2l-.6 .3M284.4 88.8v.3"/>
<path d="M284.8 98.4l-.1-.1M284.8 90.3l-.1-.1M285 88.5l-.6 .3M285 88.8v-.3M285 88.8l-.6 .3M285.2 89.5v-.3M285.7 89.2l-.5 .3M285.7 88.9l-.5 .3M285.7 88.9v.3M286 94.3l-.5 .3M286.1 95.6a.64 .64 0 0 0-1 .3 .67 .67 0 0 0 .7 .3 .67 .67 0 0 0 .5-.4l-.2-.2M286.4 96.3l.5-.3"/>
<path d="M291.8 94.3h-.1M292.9 98.3l-.5 .3M293.7 94.1v.3M294.2 94.1l-.5 .3M294.2 93.8l-.5 .3M294.2 94.1v-.3M294.4 94.8v-.2M294.9 94.5l-.5 .3M294.9 94.3l-.5 .3M294.9 94.3v.2M270.2 103l.3-.3M273 102.9a1.57 1.57 0 0 1 1 2.1l-.4 .1"/>
<path d="M273.8 102.5a1.57 1.57 0 0 1 .9 2.1l-.4 .1M274 111.6a1.49 1.49 0 0 1-1.3-2.1l.2-.1M274.5 100.9l-.5 .3M274.5 107.8l-.5 .3M274.6 109.3a1.57 1.57 0 0 1 1 2.1l-.4 .1M274.7 111.2a1.49 1.49 0 0 1-1.2-2.2h.1M275 102.9l.5-.3M275 109.8l.5-.3M275.4 108.8a1.57 1.57 0 0 1 .9 2.2l-.3 .1M277.5 115.8v20.3M277.6 115.2v.1M277.6 115.8v20.3"/>
<path d="M277.6 115.2h-.1M277.6 118.8l.4 .2M277.6 118.8l-.4 .2M277.6 119.7l-.4 .2M278.4 115.7v.1M281.5 104.9l-.5 .3M281.5 111.8l-.5 .3M282 106.9l.5-.3M282 113.8l.5-.3M282.2 100.7h.1M282.7 100.4l-.5 .3M282.7 100.7v-.3"/>
<path d="M282.7 100.7l-.5 .3M283 101.2h.1M283.4 109.2l-.4-.2M283.4 110.1l-.4-.2M283.4 108.9l.2 .1M283.4 108.9l.6-.3M283.4 109.9l.6-.3M283.5 101.2l-.3 .1M283.5 100.9l-.5 .3M283.5 100.9v.3M283.6 110l-.2-.1M283.6 109l.5-.3"/>
<path d="M283.6 110l.5-.3M284 101.7v.3M284 108.6l.1 .1M284.1 109.7l-.1-.1M284.1 108.8l-.3-.2M284.1 109.6l-.3-.2M286 101.2l-.5 .3M286.4 103.2l.5-.3M292.9 105.2l-.5 .3M293.4 100.3l.5-.3M293.4 107.2l.5-.3M295.2 116.7l.5-.3"/>
<path d="M295.2 115.7l.5-.3M295.3 115.7l.4-.2M295.4 115.8h.1M295.4 116.8l-.2-.1M295.4 112.6v3.2M295.4 115.8l.5-.3M295.4 116.8l.5-.3M295.7 115.4l.2 .1M295.7 115.5l.4 .2M295.7 116.3l.4 .2M295.9 112.3v3.2M295.9 116.5l-.2-.1"/>
<path d="M274.5 121.4l-2.5-6.6M277.5 136.1l.5 .3M277.6 136.1l.4 .3M277.6 136.1h-.1M277.6 131.8l.4 .2M277.6 131.8l-.4 .2M277.6 133.2l-.4 .2M278.4 136.6h.1M283.4 122.2l-.4-.2M283.4 123.6l-.4-.2M283.4 121.9l.2 .1M283.4 121.9l.6-.3"/>
<path d="M283.4 123.5l.6-.3M283.6 123.6l-.2-.1M283.6 122l.5-.3M283.6 123.6l.5-.3M284 121.6l.1 .1M284.1 123.3l-.1-.1M284.1 121.7l-.3-.2M284.1 123.2l-.3-.2M295.2 130.2l.5-.3M295.2 128.7l.5-.3M295.3 128.7l.4-.3M295.4 128.7v.1"/>
<path d="M295.4 130.4l-.2-.2M295.4 128.8l.5-.3M295.4 130.4l.5-.3M295.7 128.4l.2 .1M295.7 128.4l.4 .2M295.7 129.9l.4 .2M295.9 130.1l-.2-.2M83.8 154.4h.3M84.1 155.6h-.3M84.1 154.4v.1M84.1 155.5v.1M84.1 155.5h-.3"/>
<path d="M84.1 154.5h-.3M100.4 154.4h.3M100.4 155.6v-.1M100.4 154.5v-.1M100.4 155.5h.3M100.4 154.5h.3M100.7 155.6h-.3M83.8 170.3h.3M84.1 172.2h-.3M84.1 170.3v.1M84.1 172.1v.1M84.1 172.1h-.3"/>
<path d="M84.1 170.4h-.3M100.4 170.3h.3M100.4 172.2v-.1M100.4 170.4v-.1M100.4 172.1h.3M100.4 170.4h.3M100.7 172.2h-.3M92.6 184.3v29.7M283.6 198.8h.1M283.6 198.8l.4-.2M284 198.3l-.6 .3M284 197.4l-16 9.2"/>
<path d="M284 198.6l-.4 .2M284 198.6h.1M284 198.5l-.4 .3M284 198.5h.1M284.4 199.1v.3M285 198.8l-.6 .3M285 199.1l-.6 .3M285 199.1v-.3M285.2 199.9v-.3M285.7 199.6l-.5 .3M285.7 199.3l-.5 .3M285.7 199.3v.3"/>
<path d="M83.8 214.4h.1M83.9 214.4h.1M100.6 214.4h.1M100.7 214.4h.1M271.9 205.5h.1M272.3 205.3h.1M272.4 205.2l-.2 .1M272.4 205.3h-.1M272.4 205.3h.1M272.4 205.3v-.1M272.4 205.3l-.4 .2M272.5 204.9l-.5 .3"/>
<path d="M273.5 205.4l-.5 .3M273.5 205.7l-.5 .3M273.5 205.7v-.3M274.3 206.2l-.3 .1M274.3 205.9l-.5 .3M274.3 205.9v.3M282.7 204.2a.64 .64 0 0 0-1.1 .3 .67 .67 0 0 0 .7 .3 .67 .67 0 0 0 .5-.4l-.1-.2M282.7 205.3a.64 .64 0 0 0-1.1 .4 .67 .67 0 0 0 .7 .3 .67 .67 0 0 0 .5-.5l-.1-.2M282.7 210.8l-.5 .3M282.7 211l-.5 .3M282.7 211v-.2M283.5 211.5l-.3 .1"/>
<path d="M283.5 211.2l-.5 .3M283.5 211.2v.3M283.9 212.4h.1M283.9 212.4l.4-.2M284.3 212.2h.1M284.3 212.2v-.1M286.1 207.4a.64 .64 0 0 0-1 .3 .67 .67 0 0 0 .7 .3 .67 .67 0 0 0 .5-.5l-.2-.1M287.5 208.6a.66 .66 0 0 0-.4 .8 .66 .66 0 0 0 .6 .5 1.64 1.64 0 0 0 2.2-.7l-.1-.2-.3-.4M294.2 204.4l-.5 .3M294.2 204.2l-.5 .3M294.2 204.4v-.2M294.9 204.9l-.3 .1"/>
<path d="M294.9 204.6l-.5 .3M294.9 204.6v.3M295.5 205.7v-.1M295.6 205.7h.1M295.6 205.7h-.1M295.6 205.7l.4-.3M296 205.4h.1M299.9 206.6l-15.9-9.2"/>
</g>
<path d="M272.9 109.4l.8-.2 .9 .1M273.6 109l.9-.2h.9M84.1 170.4v1.7M100.4 172.1v-1.7" fill="none" stroke="#000" stroke-width=".21" stroke-dasharray="1.3 .6" stroke-dashoffset=".9"/>
<g fill="none" stroke="#000" stroke-width=".21" stroke-dasharray="1.3 .6" stroke-dashoffset="-.1">
<path d="M272.5 94.8v110.1M279 98.4v110M283.4 90.3v18.6M270.5 102.7a6.4 6.4 0 0 1 3.3-.2M277.2 115.6v3.4M283 105.5v3.5M283.8 105.1v3.5M296.1 112.2v3.5M263.9 128.5l1.6-2.1 1.7-1.9M309.4 125.1l-1.6-2.1-1.7-1.9M91.9 184v30M280.5 202.3a1.66 1.66 0 0 0-2.4 .6 1.66 1.66 0 0 0 2.8 0l-.2-.4-.2-.2"/>
<path d="M280.5 203.4a1.66 1.66 0 0 0-2.4 .6 1.66 1.66 0 0 0 2.8 .1l-.2-.4-.2-.3M288.9 201.9v-110.1"/>
</g>
<g fill="none" stroke="#000" stroke-width=".21" stroke-dasharray="1.3 .6" stroke-dashoffset=".4">
<path d="M83.8 36.2v.7M84.1 36.9v-.7M85.2 36.2v.7M86.3 36.2v.7M86.3 36.2h11.9M86.4 36.2v.7M88.3 36.9v-.7M96.2 36.2v.7M98.2 36.9v-.7M98.2 36.2v.7M99.3 36.2v.7M100.4 36.9v-.7"/>
<path d="M100.7 36.2v.7M83.8 52.3v.8M85.2 52.3v.8M86.3 52.3v.8M86.3 53.1h11.9M86.4 52.3v.8M88.3 53.1v-.8M96.2 52.3v.8M98.2 53.1v-.8M98.2 52.3v.8M99.3 52.3v.8M100.7 52.3v.8"/>
<path d="M273 95.4l.8 .4M273.5 95.1l.8 .4M279.2 98.1a.3 .3 0 0 0-.2 .3 .3 .3 0 0 0 .2 .3M284 87.9l-12 6.9M285 88.5l.7 .4M285.2 89.2l-.8-.4M288.7 92.1a.3 .3 0 0 0 .2-.3 .3 .3 0 0 0-.2-.2M294.1 99.6a1.11 1.11 0 0 0-1.2-1.3l-.1 .3M294.2 93.8l.7 .5M294.4 94.6l-.7-.5M294.9 94.5l.8 .5M295.2 95.3l-.8-.5"/>
<path d="M295.9 94.8l-11.9-6.9M267.8 101.7l-.7 .4M270.4 102.7l-.8 .4M273.5 109l-.7 .4M273.9 105.1l.8-.5M274.3 104.7l-1.1-.1-1.2 .1M275.2 102.6l.4-.1 .1-.4M275.2 109.5l.4-.1 .1-.4M275.5 111.5l.8-.5M275.7 102.1a1.11 1.11 0 0 0-1.2-1.2l-.1 .3M275.7 109a1.11 1.11 0 0 0-1.2-1.2l-.1 .3M276.7 115.4l-.7 .4"/>
<path d="M277.1 117.8l.8-.5M277.2 119l.8 .5M277.6 119.7v-.9M282.1 106.6l.5-.1 .1-.3M282.1 113.5h.5l.1-.4M282.2 100.7l.8 .5M282.7 106.2a1.11 1.11 0 0 0-1.2-1.3l-.2 .3M282.7 113.1a1.11 1.11 0 0 0-1.2-1.2l-.2 .2M282.7 100.4l.8 .5M283 109.9l.8-.5M283.4 109.2v.9M283.4 110.1l.7-.5"/>
<path d="M283.4 109.9v12M283.5 101.2l.7 .4M283.8 105.1l-.8 .4M283.8 108.6l-.8 .4M284.1 108.8l-.7 .4M284.1 109.6v-.8M293.6 100l.4-.1 .1-.3M293.6 106.9l.4-.1 .1-.3M294.1 106.5a1.11 1.11 0 0 0-1.2-1.2l-.1 .2M295.4 116.1l.7-.4M295.4 116.8v12M295.7 115.5v.8"/>
<path d="M295.7 116.3l-.7 .5M295.9 116.5v12M296.1 116.5l-.7 .5M263.9 130l.7 .5M267 132.7l.7 .4M268.9 124.6l-.8-.4M270.2 135.3l.7 .4M270.5 129.1l-.8-.4M272.1 133.7l-.8-.4M275.3 121l-.8 .4M277.2 132l.8 .4M277.2 136.3l.8 .4"/>
<path d="M278 120.3l-.8-.4M278 133.9l-.8-.5M278.4 120.1l-.8-.4M278.4 133.6l-.8-.4M283 123.4l.8-.4M283.4 123.6l.7-.4M283.8 121.5l-.8 .5M283.8 125.9l-.8 .4M284.1 121.7l-.7 .5M295.4 129.1l.7-.5M295.4 133.4l.7-.4M295.7 129.9l-.7 .4"/>
<path d="M296.1 130.1l-.7 .4M302 130l-.7 .4M302.4 132.4l.8-.5M303.6 125.4l-.8 .4M305.2 120.9l-.7 .4M305.6 129.8l.7-.4M308.7 127.1l.8-.4M284 196.2l-12 6.9M284.4 199.4l.8 .5M285.7 199.6l-.7-.5M271.9 205.5l12 6.9M274.3 206.2l-.8-.5"/>
<path d="M279.2 208.7a.3 .3 0 0 1-.2-.3 .3 .3 0 0 1 .2-.2M283.5 211.5l-.8-.5M288.7 201.6a.3 .3 0 0 1 .2 .3 .3 .3 0 0 1-.2 .3M294.9 204.9l-.7-.5M295.9 203.1l-11.9-6.9"/>
</g>
<g fill="none" stroke="#000" stroke-width=".21" stroke-dasharray="1.3 .6" stroke-dashoffset=".6">
<path d="M91.9 37.6a.71 .71 0 0 0-.7-.7M93.3 36.9a.71 .71 0 0 0-.7 .7M91.2 52.3a.71 .71 0 0 0 .7-.7M92.6 51.6a.71 .71 0 0 0 .7 .7M92.9 53h-1.3M272.5 94.8l1 .6M275.7 93.7v1.1M278.2 94.8v-1.1M278.8 97.9l9.9-5.8M281.6 92.7v1.1M282.7 97.7v1.2M282.7 89.7v1.1"/>
<path d="M282.8 93.8v-1.1M284 88.2l1 .6M284 87.9v-1.1M284.4 89.1l-1-.6M285.1 94.7v1.1M285.2 98.9v-1.2M285.2 90.8v-1.1M286.3 95.8v-1.1M289.2 92.4l-10 5.7M289.7 93.7v1.1M292.2 94.8v-1.1M267.8 101.7v-5.8"/>
<path d="M275.2 111.5l-1.2 .1M275.7 116.3a.55 .55 0 0 1 .4-.6 .55 .55 0 0 1 .7 .3 1.17 1.17 0 0 1 .2 1.8 1.47 1.47 0 0 1-1.3-1.5M276 111.1l-1.3 .1M276.5 115.9a.55 .55 0 0 1 .4-.6 .55 .55 0 0 1 .6 .3 1.17 1.17 0 0 1 .3 1.8 1.47 1.47 0 0 1-1.3-1.5M270.7 135.3a.49 .49 0 0 1-.6 0 .49 .49 0 0 1-.2-.5M302.6 131.9a.49 .49 0 0 0 .6 0 .49 .49 0 0 0 .2-.5M283.4 198.6l1 .5M284 198.6l11.7 6.7M285 198.8l-1-.5M273.5 205.4l-1-.5M278.1 202.9v1.1M280.9 204v-1.1"/>
<path d="M281.6 204.4v1.2M282.8 205.6v-1.2M284.5 211.8l-1-.6M285.1 206.5v1.1M286.3 207.6v-1.1M287 208v1.2M288.7 202.2l-9.9 5.7M289.9 209.2v-1.2M295.7 205.3l-11.7-6.8M295.9 205.2l-1-.6"/>
</g>
<path d="M92.6 37.6v14M91.9 51.6v-14M276.3 94.3a.6 .6 0 0 0-.6 .6 .6 .6 0 0 0 .7 .6 1.32 1.32 0 0 0 1.8-.7l-.3-.5M283.2 98.3a.6 .6 0 0 0-.5 .6 .6 .6 0 0 0 .7 .6 1.32 1.32 0 0 0 1.8-.7l-.4-.4M283.2 90.2a.6 .6 0 0 0-.5 .7 .6 .6 0 0 0 .7 .5 1.32 1.32 0 0 0 1.8-.6l-.4-.5M290.2 94.3a.6 .6 0 0 0-.5 .6 .6 .6 0 0 0 .6 .6 1.32 1.32 0 0 0 1.9-.7l-.4-.5M272 118.6v21.6M277.2 119.9v12.1M283 109.9v12.1M283.8 109.4v12.1M296.1 116.5v12.1" fill="none" stroke="#000" stroke-width=".21" stroke-dasharray="1.3 .6" stroke-dashoffset=".3"/>
<g fill="none" stroke="#000" stroke-width=".21" stroke-dasharray="1.3 .6" stroke-dashoffset=".1">
<path d="M91.2 36.9h-4.9M98.2 36.9h-4.9M86.3 52.3h4.9M93.3 52.3h4.9M285.3 95a.5 .5 0 0 1 .4-.5 .5 .5 0 0 1 .5 .4 .84 .84 0 0 1 0 1.4 1.35 1.35 0 0 1-.9-1.3M287.1 95.5a1.11 1.11 0 0 0-1.2-1.2 1.15 1.15 0 0 0 1 1.7l.2-.5M285.3 102a.5 .5 0 0 1 .4-.6 .5 .5 0 0 1 .5 .4 .84 .84 0 0 1 0 1.4 1.35 1.35 0 0 1-.9-1.2M287.1 102.4a1.11 1.11 0 0 0-1.2-1.2 1.15 1.15 0 0 0 1 1.7l.2-.5M277.2 133.4v2.9M283 123.4v2.9M283.8 123v2.9M295.4 130.4v3"/>
<path d="M296.1 130.1v2.9"/>
</g>
<path d="M283.4 88.5v1.7M273.6 105.1l-1.6-.1M267.2 124.5a.6 .6 0 0 1 .7-.4 .6 .6 0 0 1 .5 .5M268.8 129a.6 .6 0 0 1 .7-.4 .6 .6 0 0 1 .5 .5M283.6 122v1.6M284.1 121.7v1.6M295.2 130.2v-1.5M295.7 129.9v-1.5M304.5 125.6a.6 .6 0 0 0-.6-.3 .6 .6 0 0 0-.6 .5M306.1 121.1a.6 .6 0 0 0-.6-.3 .6 .6 0 0 0-.5 .5" fill="none" stroke="#000" stroke-width=".21" stroke-dasharray="1.3 .6" stroke-dashoffset=".8"/>
<path d="M284 88.2v12.4M267.1 131.2l1.7-2.2M269.9 134.8a1.36 1.36 0 0 1 1.5-1.5l.2 .5M283.4 123.5v75.1M303.4 131.4a1.36 1.36 0 0 0-1.4-1.4l-.2 .4M306.3 127.8l-1.8-2.2" fill="none" stroke="#000" stroke-width=".21" stroke-dasharray="1.3 .6" stroke-dashoffset=".2"/>
<path d="M275.3 121l-7.5-19.3" fill="none" stroke="#000" stroke-width=".21" stroke-dasharray="1.3 .6" stroke-dashoffset="-.2"/>
<g font-size="4.2">
<text x="300.5" y="13.3">PART NO</text>
<text x="325.3" y="13.3">QTY</text>
<text x="375.4" y="13.3">NAME</text>
<text x="302.1" y="18.9">SS5006</text>
<text x="328" y="18.9">3</text>
<text x="341.6" y="18.9">COLUMN FLAG 9 x 8 3/16 w/TAB (3 BOLT)</text>
<text x="302.1" y="25">SS4002</text>
<text x="328" y="25">1</text>
<text x="350.4" y="25">COLUMN BASE PLATE 8 x 8 (W6)</text>
<text x="302.1" y="31">SS4003</text>
<text x="328" y="31">1</text>
<text x="349.4" y="31">COLUMN JOINT PLATE 6 x 6 (W6)</text>
<text x="299.1" y="37">SS5014-48</text>
<text x="328" y="37">1</text>
<text x="344.8" y="37">COLUMN SUB W6 MID F/SPLICE PLATE</text>
<text x="260.6" y="79">SS4003</text>
<text x="246.4" y="89.8">SS5006</text>
<text x="317.5" y="111.5">SS5006</text>
<text x="243.1" y="114">SS5006</text>
<text x="49.8" y="122.7">1/2</text>
<text x="127.8" y="140.6">8 TYP</text>
<text x="49.4" y="173.3">49</text>
<text x="303.1" y="177.3">SS5014-48</text>
<text x="117.6" y="183.6">3 3/8 TYP</text>
<text x="306.2" y="195.9">SS4002</text>
<text x="356.8" y="211.4">NOTES:</text>
<text x="356.8" y="215.6">1.</text>
<text x="366.8" y="215.6">SEAL WELD.</text>
<text x="49.8" y="223.5">1/2</text>
<text x="185" y="225.6">OUTSIDE VIEW</text>
<text x="356.8" y="222.5">NOTES:</text>
<text x="356.8" y="226.7">1.</text>
<text x="366.8" y="226.7">SEAL WELD.</text>
<text x="356.8" y="230.9">2.</text>
<text x="366.8" y="230.9">HOT DIP GALVANIZE.</text>
<text x="364" y="255.9">COLUMN SUB LEFT CENTER</text>
<text x="285.5" y="261.4">MO</text>
<text x="308.3" y="261.3">8/8/2016</text>
<text x="334.3" y="261.6">RELEASED</text>
<text x="11.8" y="266.1">ZONE</text>
<text x="28.6" y="266.1">REV.</text>
<text x="87.1" y="266.1">REV. DESCRIPTION</text>
<text x="174.9" y="266.1">BY</text>
<text x="190.6" y="266.1">DATE</text>
<text x="208.5" y="266.1">APP'D</text>
<text x="227.1" y="266.1">DATE</text>
<text x="243.7" y="266.1">DO NOT SCALE</text>
<text x="327.7" y="266.7">SHEET 11 OF 12</text>
<text x="360.6" y="266.5">B</text>
<text x="368.4" y="266.6">COL-11</text>
<text x="416.7" y="266.5">(1)</text>
</g>
<g font-size="4">
<text x="33.6" y="7.1">8</text>
<text x="85.2" y="7.1">7</text>
<text x="137" y="7.1">6</text>
<text x="188.6" y="7.1">5</text>
<text x="240.3" y="7.1">4</text>
<text x="292.1" y="7.1">3</text>
<text x="343.8" y="7.1">2</text>
<text x="395.7" y="7.1">1</text>
<text x="4.9" y="29.8">F</text>
<text x="424.5" y="29.9">F</text>
<text x="4.8" y="76">E</text>
<text x="424.3" y="73.5">E</text>
<text x="4.7" y="117.7">D</text>
<text x="424.2" y="116.9">D</text>
<text x="4.7" y="159.3">C</text>
<text x="424.2" y="160.4">C</text>
<text x="4.8" y="204">B</text>
<text x="424.3" y="204">B</text>
<text x="4.8" y="246.1">A</text>
<text x="424.3" y="246">A</text>
<text x="33.6" y="274.2">8</text>
<text x="85.2" y="274.2">7</text>
<text x="137" y="274.2">6</text>
<text x="188.6" y="274.2">5</text>
<text x="240.3" y="274.2">4</text>
<text x="292.1" y="274.2">3</text>
<text x="343.8" y="274.2">2</text>
<text x="395.8" y="274.2">1</text>
</g>
<text font-size="3.2" x="89.6" y="211.1" transform="rotate(-90 89.6 211.1)">MK. INSIDE</text>
<g font-size="2.6">
<text x="245.7" y="249.3">FRACTIONAL ±</text>
<text x="245.7" y="252.3">X.X</text>
<text x="245.7" y="255.3">X.XX</text>
<text x="262.9" y="252.3">±0.062</text>
<text x="262.9" y="255.3">±0.031</text>
<text x="245.7" y="258.3">X.XXX</text>
<text x="245.7" y="261.2">ANGULAR</text>
<text x="262.9" y="258.3">±0.010</text>
<text x="262.9" y="261.2">±0.5</text>
</g>
<g font-size="2.2">
<text x="359.5" y="262.8">SIZE</text>
<text x="365.3" y="262.7">DRAWING NO.</text>
<text x="417.5" y="262.8">REV</text>
</g>
<text font-size="2.1" x="14.7" y="269.5">THIS DRAWING AND THE INFORMATION CONTAINED ON IT ARE THE EXCLUSIVE PROPERTY OF HARSCO CORP. THE COPYING, REPRODUCING, TRANSMITTING, OR DISTRIBUTION OF THIS DRAWING OR ANY INFORMATION CONTAINED ON IT, WHETHER IN PART OR AS A WHOLE, WITHOUT THE PRIOR WRITTEN CONSENT OF HARSCO CORP IS PROHIBITED. © 2019 HARSCO CORPORATION. ALL RIGHTS RESERVED.</text>
<g font-size="2">
<text x="242.9" y="239.8">ALL DIMENSIONS ARE INCHES</text>
<text x="243.1" y="236.8">UNLESS OTHERWISE SPECIFIED:</text>
<text x="242.9" y="242.1">DIMENSIONS IN [ ] ARE METRIC</text>
<text x="242.9" y="244.4">REMOVE BURRS &amp; SHARP EDGES</text>
<text x="242.9" y="246.7">MACHINE FINISH: 125 MICRO</text>
</g>
<g font-size="1.7">
<text x="274.8" y="236.1">THIRD ANGLE PROJ</text>
<text x="292" y="236.1">JOB NO.</text>
<text x="328.5" y="236.1">MODEL</text>
<text x="274.8" y="242.5">CUSTOMER</text>
<text x="274.8" y="247.8">CUSTOMER PROJECT</text>
<text x="274.8" y="253.1">ESTIMATED DRY WEIGHT (LBS)</text>
<text x="274.8" y="258.3">DRAWN BY</text>
<text x="274.8" y="263.6">CHECKED BY</text>
<text x="302.2" y="263.6">DATE</text>
<text x="302.2" y="258.3">DATE</text>
<text x="328.2" y="258.3">STATUS</text>
</g>
</svg>
